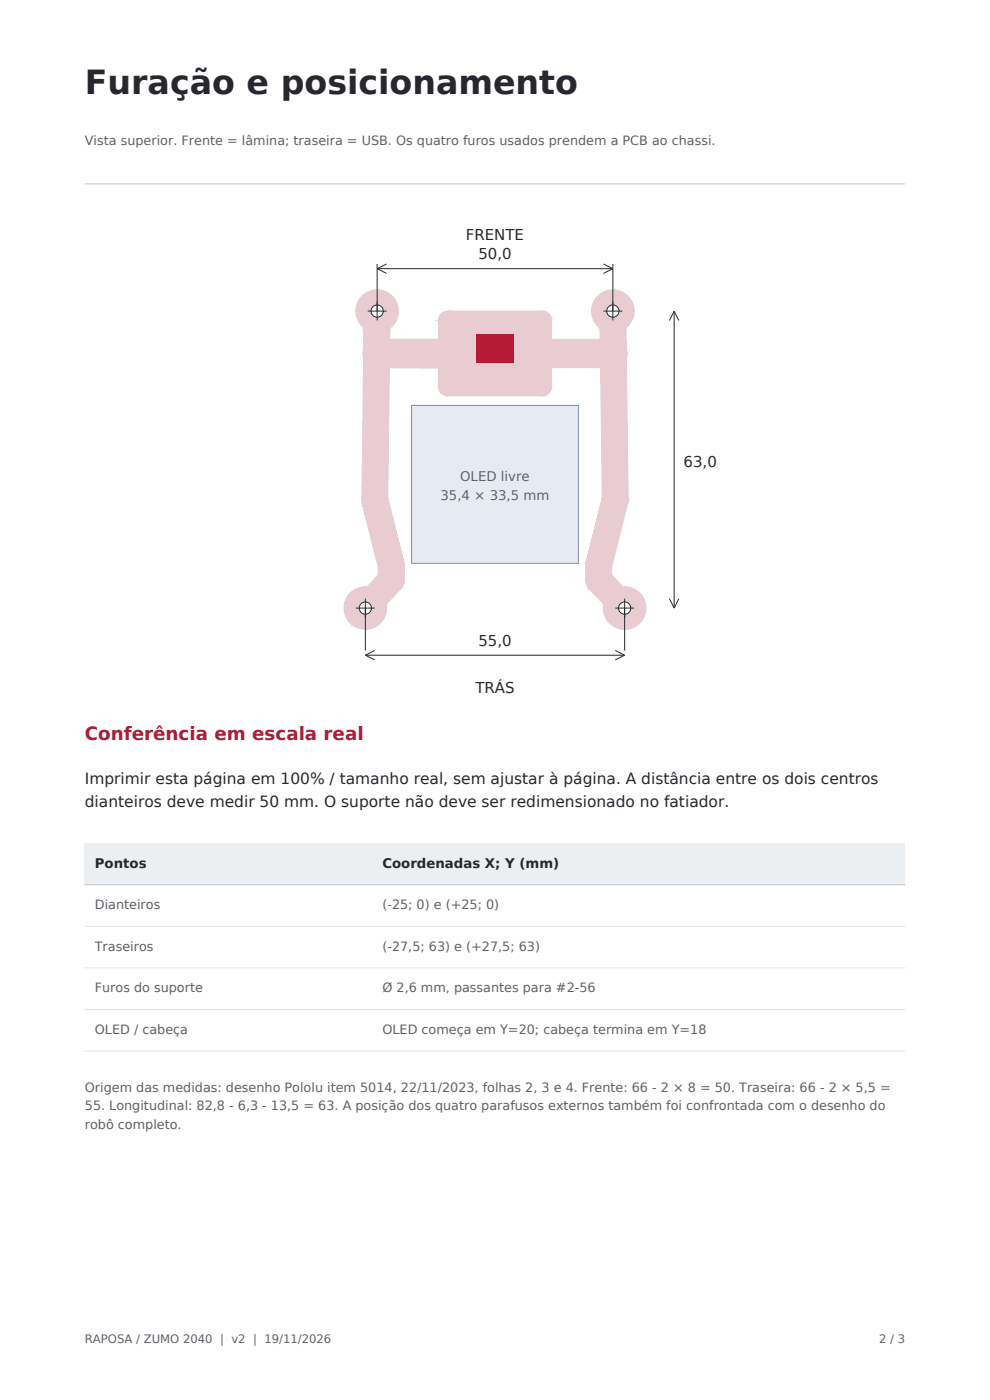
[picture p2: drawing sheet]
<svg xmlns="http://www.w3.org/2000/svg" width="210mm" height="297mm" viewBox="0 0 210 297" stroke-linecap="round" stroke-linejoin="round" font-family="sans-serif">
<path d="M18 39h174" fill="none" stroke="#dadde0" stroke-width=".35"/>
<g fill="#e8ccd2" stroke="#e8ccd2" stroke-width=".21">
<path d="M76.3 63.5l3.7-.2-4 .6z"/>
<path d="M76.8 62.8l.3-.3 2.9 .8z"/>
<path d="M76.8 62.8l3.2 .5-3.5-.2z"/>
<path d="M76.5 63.1l3.5 .2-3.7 .2z"/>
<path d="M77.5 62.3l.4-.3 2.1 1.3z"/>
<path d="M77.9 62l.4-.2 1.7 1.5z"/>
<path d="M78.3 61.8l.4-.1 1.3 1.6z"/>
<path d="M77.1 62.5l.4-.2 2.5 1z"/>
<path d="M75.8 64.3l4.2-1-4.3 1.4z"/>
<path d="M76 63.9l4-.6-4.2 1z"/>
<path d="M75.7 64.7l4.3-1.4-4.4 1.8z"/>
<path d="M75.6 65.1l4.4-1.8-4.5 2.3z"/>
<path d="M75.5 65.6l4.5-2.3-4.5 2.7z"/>
<path d="M75.5 66l4.5-2.7-4.5 3.1z"/>
<path d="M75.5 66.4l4.5-3.1-4.4 3.6z"/>
<path d="M75.6 66.9l4.4-3.6-4.3 4z"/>
<path d="M80 63.3l-1.1 2.1-2.4 3.5z"/>
<path d="M78.7 61.7l.4-.1 .9 1.7z"/>
<path d="M79.1 61.6l.5-.1 .4 1.8z"/>
<path d="M79.6 61.5h.4v1.8z"/>
<path d="M80 61.5h.4l-.4 1.8z"/>
<path d="M80.4 61.5l.5 .1-.4 1.7z"/>
<path d="M80.9 61.6l.4 .1-.8 1.6z"/>
<path d="M80.4 61.5l.1 1.8h-.5z"/>
<path d="M80 63.3h.5v1.1z"/>
<path d="M81.3 61.7l-.8 2.7v-1.1z"/>
<path d="M80 63.3l-1.1 2z"/>
<path d="M80 63.3l-1 1.9z"/>
<path d="M80 63.3l-.9 1.8z"/>
<path d="M80 63.3l-.8 1.7z"/>
<path d="M80 63.3l-1.1 2.1z"/>
<path d="M80 63.3l-.6 1.6z"/>
<path d="M80 63.3l-.5 1.5z"/>
<path d="M80 63.3l-.3 1.4-.1 .1z"/>
<path d="M80 63.3l-.1 1.4h-.2z"/>
<path d="M80 63.3v1.4h-.1z"/>
<path d="M80 63.3l-.7 1.6z"/>
<path d="M80 63.3l.1 1.4h-.1z"/>
<path d="M80 63.3l.5 1.1-.2 .3z"/>
<path d="M80 63.3l.3 1.4h-.2z"/>
<path d="M80.5 64.4l-.1 .4-.1-.1z"/>
<path d="M80.5 64.4v.4h-.1z"/>
<path d="M80.5 64.4l.1 .5z"/>
<path d="M80.5 64.4l.2 .5z"/>
<path d="M80.5 64.4l.3 .6z"/>
<path d="M80.5 64.4l.4 .7z"/>
<path d="M80.5 64.4l.5 .8z"/>
<path d="M80.5 64.4l.6 .9z"/>
<path d="M75.7 67.3l4.3-4-4.2 4.4z"/>
<path d="M80 63.3l-4 4.8-.2-.4z"/>
<path d="M80 63.3l-3.7 5.2-.3-.4z"/>
<path d="M80 63.3l-3.5 5.6-.2-.4z"/>
<path d="M78.8 65.5l-2 3.7-.3-.3z"/>
<path d="M78.9 65.4l-2.4 3.5z"/>
<path d="M78.8 65.5l-2 3.7z"/>
<path d="M78.8 65.6l-2 3.6z"/>
<path d="M78.7 65.7l-1.9 3.5z"/>
<path d="M78.7 65.9l-1.9 3.3z"/>
<path d="M78.7 66l-1.9 3.2z"/>
<path d="M78.7 66.1l-1.4 3.2z"/>
<path d="M78.7 66.3l-1.3 2.9z"/>
<path d="M78.8 66.4l-1.4 2.8z"/>
<path d="M78.8 66.5l-1.1 2.9z"/>
<path d="M78.9 66.6l-1.2 2.8z"/>
<path d="M78.9 66.7l.1 .1-1.3 2.6z"/>
<path d="M79 66.8l.1 .1-1.4 2.5z"/>
<path d="M79.1 66.9l.1 .1-1.5 2.4z"/>
<path d="M79.2 67l.1 .1-1.6 2.3z"/>
<path d="M79.3 67.1h.1l-1.7 2.3z"/>
<path d="M79.4 67.1l.1 .1-1.8 2.2z"/>
<path d="M78.7 66.1l-1.6 3.4-.3-.3z"/>
<path d="M78.7 66.1l-1.6 3.4z"/>
<path d="M78.7 66.3l-1.4 3z"/>
<path d="M78.8 66.5l-1.3 3.2-.1-.5z"/>
<path d="M77.3 69.3l-.1 .2z"/>
<path d="M77.3 69.3v.3z"/>
<path d="M78.8 66.5l-1.3 3.2z"/>
<path d="M77.7 69.4l2.1-1.1-1.8 1.4z"/>
<path d="M78 69.7l1.8-1.4-1.4 1.6z"/>
<path d="M79.8 68.3l-1 1.6h-.4z"/>
<path d="M79.5 67.2h.1l.2 1.1z"/>
<path d="M79.6 67.2l.1 .1 .1 1z"/>
<path d="M79.7 67.3h.2l-.1 1z"/>
<path d="M79.9 67.3h.1l-.2 1z"/>
<path d="M80 67.3h.1l-.3 1z"/>
<path d="M80.1 67.3h.2l-.1 1.2z"/>
<path d="M80.3 67.3l.1-.1-.2 1.3z"/>
<path d="M80.4 67.2h.1l-.3 1.3z"/>
<path d="M80.5 67.2l.1-.1-.4 1.4z"/>
<path d="M80.1 67.3l.1 1.2-.4-.2z"/>
<path d="M80.7 67.1l.1-.1-.1 2.3z"/>
<path d="M80.6 67.1h.1v2.2z"/>
<path d="M79.5 67.2l.3 1.1-2.1 1.1z"/>
<path d="M79.8 68.3l-.6 1.5-.4 .1z"/>
<path d="M79.8 68.3l-.2 3.7-.4-2.2z"/>
<path d="M80.6 67.1l.1 2.2-.5-.8z"/>
<path d="M80.8 67l.3 2.5-.4-.2z"/>
<path d="M79.8 68.3l.4 .2-.2 3.5z"/>
<path d="M80.2 68.5l.5 .8-.7 2.7z"/>
<path d="M77.4 69.2l.1 .5 .1 3.6z"/>
<path d="M77.4 69.2v4.7z"/>
<path d="M77.3 69.3l.1 4.6z"/>
<path d="M77.2 69.5l.2 4.4z"/>
<path d="M77.7 69.4l.1 3.6-.3-3.3z"/>
<path d="M77.7 69.4l.3 .3-.2 3.3z"/>
<path d="M77.4 69.2l.2 4.1z"/>
<path d="M77.4 69.2l.2 4.1-.2 .6z"/>
<path d="M77.2 69.5l.2 4.4-.3 .2z"/>
<path d="M77.3 69.6l.1 4.3z"/>
<path d="M77.5 69.7l.3 3.3-.2 .3z"/>
<path d="M78 69.7v3.2l-.2 .1z"/>
<path d="M78 69.7l.4 .2v2.6z"/>
<path d="M78 69.7l.4 2.8z"/>
<path d="M78.4 69.9h.4v2.4z"/>
<path d="M78.4 69.9l.4 2.4-.4 .2z"/>
<path d="M78.8 69.9l.4 2.4h-.4z"/>
<path d="M78 69.7l.4 2.8-.4 .4z"/>
<path d="M78.8 69.9l.4-.1v2.5z"/>
<path d="M79.2 69.8l.4 2.3z"/>
<path d="M79.2 69.8l.4 2.3-.4 .2z"/>
<path d="M79.8 68.3l.2 3.7z"/>
<path d="M79.8 68.3l.2 3.7h-.4z"/>
<path d="M79.6 72h.4z"/>
<path d="M80.7 69.3l1.4 2.7h-2.1z"/>
<path d="M80 72h2.1z"/>
<path d="M77.1 75.8l.4 .4z"/>
<path d="M80.1 78h1.3z"/>
<path d="M81.3 61.7l.4 .1-1.2 2.6z"/>
<path d="M81.7 61.8l.4 .2-1.6 2.4z"/>
<path d="M82.1 62l.4 .3-2 2.1z"/>
<path d="M82.5 62.3l.4 .2-2.4 1.9z"/>
<path d="M80.5 64.4l2.4-1.9 .3 .3z"/>
<path d="M80.5 64.4l2.7-1.6 .3 .3z"/>
<path d="M80.5 64.4l3-1.3 .2 .4z"/>
<path d="M80.5 64.4l3.2-.9 .3 .4z"/>
<path d="M80.5 64.4l3.5-.5 .2 .4z"/>
<path d="M80.5 64.4l3.7-.1 .1 .4z"/>
<path d="M80.5 64.4l3.8 .3 .1 .4z"/>
<path d="M80.5 64.4l3.9 .7 .1 .5z"/>
<path d="M80.5 64.4l4 1.2v.4z"/>
<path d="M80.5 64.4l4 1.6v.4z"/>
<path d="M80.5 64.4l4 2-.1 .5z"/>
<path d="M80.5 64.4l3.2 4.1z"/>
<path d="M81.1 65.3l2.6 3.2z"/>
<path d="M81.2 65.5l2.3 3.4z"/>
<path d="M81.2 65.6l2.3 3.3z"/>
<path d="M81.3 65.9l1.9 3.3z"/>
<path d="M81.3 66l1.9 3.2z"/>
<path d="M81.1 66.7l.7 2.7z"/>
<path d="M81.1 66.6l.7 2.8z"/>
<path d="M80.8 67l.1-.1 .6 2.6z"/>
<path d="M81 66.8l.5 2.7z"/>
<path d="M81.3 66.3l1.1 3.2z"/>
<path d="M81.2 66.5l1.1 2.9z"/>
<path d="M81.2 66.4l1.1 3z"/>
<path d="M81.3 66.1l1.6 3.4z"/>
<path d="M81.1 65.4l2.6 3.1z"/>
<path d="M81.3 65.7l2.2 3.2z"/>
<path d="M80.5 64.4l3.8 2.9-.1 .4z"/>
<path d="M80.5 64.4l3.5 3.7-.3 .4z"/>
<path d="M80.5 64.4l3.7 3.3-.2 .4z"/>
<path d="M81.2 65.5l2.5 3-.2 .4z"/>
<path d="M81.3 65.9l2.2 3-.3 .3z"/>
<path d="M80.8 67l.7 2.5h-.4z"/>
<path d="M81 66.8l.8 2.6-.3 .1z"/>
<path d="M81.1 66.6l.9 3.2z"/>
<path d="M81.2 66.4l1.2 3.1z"/>
<path d="M81.1 66.6l1.2 2.8-.3 .4z"/>
<path d="M80.7 69.3l.4 .2 1 2.5z"/>
<path d="M81.1 69.5h.4l.6 2.5z"/>
<path d="M81.5 69.5l.3-.1 .3 2.6z"/>
<path d="M81.8 69.4l.2 .4 .1 2.2z"/>
<path d="M81.3 66.3l1.4 3.3-.3-.1z"/>
<path d="M81.3 66.3l1.6 3.2-.2 .1z"/>
<path d="M81.3 66.1l1.9 3.1-.3 .3z"/>
<path d="M82.3 69.4l-.2 2.6-.1-2.2z"/>
<path d="M82.3 69.4l-.2 2.6z"/>
<path d="M82.4 69.5l.3 .1-.6 2.4z"/>
<path d="M80.5 64.4l3.9 2.5-.1 .4z"/>
<path d="M80 72h2.7z"/>
<path d="M82.7 69.6v2.4h-.6z"/>
<path d="M81.4 78h1.2z"/>
<path d="M80 72h13z"/>
<path d="M77.6 73.3l23.4 3.4z"/>
<path d="M77.8 73l23.2 3.7-23.4-3.4z"/>
<path d="M77.4 73.9l23.6 2.8-23.9-2.6z"/>
<path d="M77.6 73.3l23.4 3.4-23.6-2.8z"/>
<path d="M77.4 73.9l23.6 2.8z"/>
<path d="M77.8 73l.2-.1 23 3.8z"/>
<path d="M78.4 72.5l22.6 4.2-23-3.8z"/>
<path d="M78.4 72.5l22.6 4.2z"/>
<path d="M78.4 72.5l.4-.2 22.2 4.4z"/>
<path d="M78.8 72.3l22.2 4.4z"/>
<path d="M79.2 72.3l.4-.2 21.4 4.6z"/>
<path d="M79.6 72.1l.4-.1 21 4.7z"/>
<path d="M77.1 74.1l23.9 2.6-23.9-2.3z"/>
<path d="M77.1 74.4l23.9 2.3-24-1.7z"/>
<path d="M77 75l24 1.7-23.9-1.1z"/>
<path d="M77.1 75.6l23.9 1.1-23.9-.9z"/>
<path d="M77.1 75.8l23.9 .9-23.5-.5z"/>
<path d="M77.5 76.2l23.5 .5h-23.4z"/>
<path d="M77.6 76.7h23.4z"/>
<path d="M77.8 76.7h23.2l-23 .4z"/>
<path d="M78 77.1l23-.4z"/>
<path d="M78.3 77.1l22.7-.4-22.4 .8z"/>
<path d="M81.4 78h11.6z"/>
<path d="M77.1 75.8l.3 .3 .5 27.7z"/>
<path d="M77.4 76.1l.5 27.6z"/>
<path d="M77.5 76.2l.1 .5 .3 27z"/>
<path d="M77.6 76.7h.2l.1 27z"/>
<path d="M77.8 76.7l.2 .4-.1 26.6z"/>
<path d="M78 77.1h.3l-.3 26.6z"/>
<path d="M78.3 77.1l.3 .4-.3 27.5z"/>
<path d="M78.6 77.5l.4 .3-.7 27.2z"/>
<path d="M79 77.8h.3l-1 27.2z"/>
<path d="M79.3 77.8l.4 .1-1.4 27.1z"/>
<path d="M79.7 77.9l.4 .1-1.8 27z"/>
<path d="M80.1 78h1.3l-2.9 25.7z"/>
<path d="M81.4 78h1.2l-4.1 25.7z"/>
<path d="M77.1 75.8l.8 28-1.1 2.2z"/>
<path d="M77.4 76.1l.5 27.7z"/>
<path d="M78 77.1v26.6z"/>
<path d="M78.3 77.1v27.9l-.3-1.3z"/>
<path d="M80.1 78l-1.8 27z"/>
<path d="M80.1 78l-1.6 25.7z"/>
<path d="M82.6 78l-.3 27.7-3.8-2z"/>
<path d="M93 68l8 3-8 1z"/>
<path d="M80 72h13l8 4.7z"/>
<path d="M81.4 78h18.2z"/>
<path d="M78.6 77.5l22.4-.8v.3z"/>
<path d="M81.4 78l19.1-.5-.9 .5z"/>
<path d="M78.6 77.5l22.4-.5h8z"/>
<path d="M93 78h6.6l-6.6 4z"/>
<path d="M78.6 77.5l53.3-.8-52.9 1.1z"/>
<path d="M79 77.8l52.9-1.1z"/>
<path d="M79.3 77.8l52.6-1.1-52.2 1.2z"/>
<path d="M93.6 66.6l23.3 .9-23.6-.5z"/>
<path d="M93.6 66.6l.4-.3 22.9 1.2z"/>
<path d="M94 66.3l.5-.2 22.4 1.4z"/>
<path d="M93.3 67l23.6 .5h-23.8z"/>
<path d="M93.1 67.5h23.8l-23.9 .5z"/>
<path d="M94.5 66.1l22.4 1.4z"/>
<path d="M93 68l16 3h-8z"/>
<path d="M93 72l8-1v5.7z"/>
<path d="M79.7 77.9l52.2-1.2z"/>
<path d="M80.1 78l51.8-1.3z"/>
<path d="M93.1 82.5l7.4-5z"/>
<path d="M81.4 78l50.5-1.3z"/>
<path d="M93 82l6.6-4-6.5 4.5z"/>
<path d="M93.1 82.5l7.4-5-7.2 5.5z"/>
<path d="M93.3 83l7.2-5.5-6.9 5.9z"/>
<path d="M93.6 83.4l6.9-5.9-6.5 6.2z"/>
<path d="M94 83.7l6.5-6.2-6 6.4z"/>
<path d="M100.5 77.5l-5.5 6.5-.5-.1z"/>
<path d="M100.5 77.5l14.5 6.5h-20z"/>
<path d="M77.9 103.8l-.4 3.6-.7-1.4z"/>
<path d="M77.9 103.8l.1 4.1-.5-.5z"/>
<path d="M78.5 103.7l3.8 2-.1 .3z"/>
<path d="M78.5 103.7l3.7 2.3-2.4 1.3z"/>
<path d="M77.9 103.8l5 18.9z"/>
<path d="M78.5 103.6l4.4 19.1z"/>
<path d="M78.5 103.6l4.4 19.1-4.6-17.7z"/>
<path d="M78 103.7l4.9 19z"/>
<path d="M76.8 106l6.1 16.7-6.1-16.2z"/>
<path d="M76.8 106l.7 1.4 5.4 15.3z"/>
<path d="M77.9 103.8l5 18.9-4.9-14.8z"/>
<path d="M77.5 107.4l.5 .5 4.9 14.8z"/>
<path d="M78.5 103.7l1.3 3.6 3.1 15.4z"/>
<path d="M82.3 105.7l3.4 13.8-3.5-13.5z"/>
<path d="M79.8 107.3l2.4-1.3 .7 16.7z"/>
<path d="M76.8 106.5l3.6 14.1z"/>
<path d="M76.8 106.5l6.1 16.2-2.5-2.1z"/>
<path d="M80.2 121.9l-1.4 2.9-.9-.3z"/>
<path d="M80.2 120.3l.2 .3-.2 1.3z"/>
<path d="M80.4 120.6l.1 .5-.3 .8z"/>
<path d="M80.5 121.1l-.3 .8z"/>
<path d="M80.5 121.1v2.4z"/>
<path d="M80.5 121.1l.2 .4z"/>
<path d="M80.5 121.1l.5 2.1z"/>
<path d="M80.2 121.9l.1 1.8-1.5 1.1z"/>
<path d="M80.3 123.7l.1 .3-1.2 1z"/>
<path d="M80.4 121.8l.1 1.7-.3-1.6z"/>
<path d="M80.2 121.9l.3 1.6-.2 .2z"/>
<path d="M80.5 121.1l.9 4.1-.9-1.7z"/>
<path d="M80.5 121.1l.9 4.1z"/>
<path d="M79.2 125l1.2-1 .1 .1z"/>
<path d="M79.2 125l1.3-.9z"/>
<path d="M80.3 123.7l1.1 1.5z"/>
<path d="M80.3 123.7l.2-.2 .9 1.7z"/>
<path d="M80.4 124l1 1.2z"/>
<path d="M80.5 124.1l.9 1.1z"/>
<path d="M73.5 126.9l2.8 2.5-3-2.1z"/>
<path d="M74 126.1l2.2 3-2.4-2.6z"/>
<path d="M74.3 125.8l1.9 3.2-2.2-2.9z"/>
<path d="M73.8 126.5l2.4 2.8-2.7-2.4z"/>
<path d="M73.3 127.3l3 2.2-3.1-1.8z"/>
<path d="M73.2 127.7l3.2 1.9-3.3-1.5z"/>
<path d="M73.1 128.1l3.3 1.5-3.4-1z"/>
<path d="M74.3 125.8l.3-.3 1.6 3.4z"/>
<path d="M74.6 125.5l.4-.2 1.2 3.4z"/>
<path d="M75.4 125l.4-.2 .6 3.6z"/>
<path d="M75 125.3l.4-.3 .9 3.5z"/>
<path d="M75.8 124.8l.4-.1 .3 3.5z"/>
<path d="M76.2 124.7l.4-.1v3.5z"/>
<path d="M76.6 124.6l.5-.1-.3 3.4z"/>
<path d="M74.6 125.5l1.6 3.4z"/>
<path d="M75 125.3l1.3 3.3z"/>
<path d="M75 125.3l1.2 3.4z"/>
<path d="M74 126.1l2.2 3z"/>
<path d="M73.8 126.5l2.4 2.8z"/>
<path d="M73.5 126.9l2.8 2.5z"/>
<path d="M73.3 127.3l3 2.2z"/>
<path d="M73.2 127.7l3.2 1.9z"/>
<path d="M74.3 125.8l1.9 3.2z"/>
<path d="M75.4 125l.9 3.5z"/>
<path d="M75.8 124.8l.6 3.6z"/>
<path d="M75.8 124.8l.6 3.5z"/>
<path d="M76.2 124.7l.3 3.5z"/>
<path d="M76.6 124.6v3.5z"/>
<path d="M76.6 124.6l.1 3.4z"/>
<path d="M77.1 124.5l-.3 3.4z"/>
<path d="M73 128.6l3.4 1-3.4-.6z"/>
<path d="M73 129l3.4 .7-3.4-.3z"/>
<path d="M73 129.4l3.4 .3-3.3 .2z"/>
<path d="M73.1 129.9l3.3-.2-3.2 .6z"/>
<path d="M73.2 130.3l3.3-.5-3.2 .9z"/>
<path d="M73.3 130.7l3.2-.9-3 1.3z"/>
<path d="M73.5 131.1l3-1.3-2.7 1.7z"/>
<path d="M73.8 131.5l2.7-1.7-2.5 2.1z"/>
<path d="M74 131.9l1.6-1-1.3 1.3z"/>
<path d="M74.3 132.2l1.3-1.3-1 1.6z"/>
<path d="M73 129l3.4 .7z"/>
<path d="M73.2 130.3l3.2-.6 .1 .1z"/>
<path d="M74 131.9l2.5-2.1-.9 1.1z"/>
<path d="M76.5 129.8l.1 .1-1 1z"/>
<path d="M76.6 129.9l.1 .1-1.1 .9z"/>
<path d="M75.6 130.9l1.1-.9 .1 .1z"/>
<path d="M75.6 130.9l1.2-.8h.1z"/>
<path d="M75.6 130.9l1.3-.8z"/>
<path d="M75.6 130.9l1.3-.7-.9 1.1z"/>
<path d="M76.9 130.1l.1 .1z"/>
<path d="M76.9 130.2h.2z"/>
<path d="M75.6 130.9l.4 .4-1.4 1.2z"/>
<path d="M74.6 132.5l1.4-1.2-1 1.4z"/>
<path d="M76 131.3l-.6 1.7-.4-.3z"/>
<path d="M76.9 130.2l-1.5 2.8 .6-1.7z"/>
<path d="M76.9 130.2l-1.1 3-.4-.2z"/>
<path d="M76.9 130.2l-.7 3.1-.4-.1z"/>
<path d="M76.9 130.2l-.3 3.2-.4-.1z"/>
<path d="M76.9 130.2l.2 3.3-.5-.1z"/>
<path d="M77.5 124.5h.4v.9z"/>
<path d="M77.1 124.5h.4l-.6 3.4z"/>
<path d="M77.5 124.5l.4 .9-1 2.5z"/>
<path d="M77.9 124.5l.9 .3-.9 .6z"/>
<path d="M77.9 125.4l.9-.6-1.3 2.9z"/>
<path d="M78.8 124.8l-1.3 2.9z"/>
<path d="M78.7 125.1l.5-.1-1.6 2.7z"/>
<path d="M79.2 125l-1.6 2.7z"/>
<path d="M79 125.4l.5-.1-1.6 2.5z"/>
<path d="M79.5 125.3l-1.6 2.5z"/>
<path d="M79.1 126h.4l-1.2 1.9z"/>
<path d="M77.9 125.4l-1 2.5z"/>
<path d="M77.9 125.4l-.9 2.4z"/>
<path d="M77.9 125.4l-.7 2.3-.1 .1z"/>
<path d="M77.9 125.4l-.5 2.3h-.2z"/>
<path d="M77.9 125.4l-.4 2.3h-.1z"/>
<path d="M78.7 125.1l-1.1 2.6h-.1z"/>
<path d="M79 125.4l-1.2 2.3h-.2z"/>
<path d="M79 125.4l-1.1 2.4-.1-.1z"/>
<path d="M79.1 126l-1.1 1.8h-.1z"/>
<path d="M79.1 126l-1 1.9-.1-.1z"/>
<path d="M79.1 126l-.8 1.9h-.2z"/>
<path d="M78.3 127.9l.9-.6z"/>
<path d="M78.2 127.9l1-.6-.9 .7z"/>
<path d="M78.3 128l.9-.7-.8 .8z"/>
<path d="M79.2 127.3l-.7 .9-.1-.1z"/>
<path d="M78.1 127.9h.2z"/>
<path d="M79.2 127.3l-.6 1-.1-.1z"/>
<path d="M78.6 128.3l1.1-1.1-1.1 1.2z"/>
<path d="M78.8 124.8l1.5-1.1-1.6 1.4z"/>
<path d="M78.7 125.1l1.6-1.4-1.1 1.3z"/>
<path d="M79.2 125l1.3-.9-1.5 1.3z"/>
<path d="M79 125.4l1.5-1.3-1 1.2z"/>
<path d="M79.5 125.3l1.2-.8-1.6 1.5z"/>
<path d="M79.1 126l1.6-1.5-1.2 1.5z"/>
<path d="M80.9 124.8l-1.7 2.5-.9 .6z"/>
<path d="M79.5 126l1.4-1.2-2.6 3.1z"/>
<path d="M81.1 125l-1.4 2.2-.5 .1z"/>
<path d="M80.5 124.1l.2 .4-1.2 .8z"/>
<path d="M80.7 124.5l.1 .1-1.3 1.4z"/>
<path d="M80.8 124.6l.1 .2-1.4 1.2z"/>
<path d="M80.7 124.5l.1 .1z"/>
<path d="M80.8 124.6l.1 .2z"/>
<path d="M80.7 124.5l.7 .7z"/>
<path d="M80.8 124.6l.3 .4z"/>
<path d="M80.9 124.8l.2 .2-1.9 2.3z"/>
<path d="M81.1 125l-.6 1.5-.8 .7z"/>
<path d="M81.6 125.3l-1.1 1.7v-.5z"/>
<path d="M79.2 127.3l.5-.1-1.1 1.1z"/>
<path d="M78.6 128.4l1.9-1.9v.5z"/>
<path d="M79.7 127.2l.8-.7-1.9 1.9z"/>
<path d="M78.6 128.4l1.9-1.4-1.8 1.5z"/>
<path d="M78.7 128.5l2.3-1.4-2.3 1.5z"/>
<path d="M78.8 128.7l1.9-.3-1.9 .5z"/>
<path d="M78.8 128.9l1.9-.5-1.9 .6z"/>
<path d="M78.8 129l1.9-.6-1.9 .7z"/>
<path d="M78.8 129.1l1.9-.7-1.9 .9z"/>
<path d="M78.8 129.3l1.9-.9-2 1z"/>
<path d="M78.7 128.6l2.3-1.5-2.2 1.6z"/>
<path d="M78.7 128.5l2.3-1.9z"/>
<path d="M78.7 128.5l2.3-1.9v.5z"/>
<path d="M78.8 128.7l2.7-1.8z"/>
<path d="M78.8 128.7l2.7-1.8-.8 1.5z"/>
<path d="M78.7 129.5l2-1.1 1.3 .2z"/>
<path d="M76.9 130.2l4.3 1.3z"/>
<path d="M77.1 130.2l4.1 1.3z"/>
<path d="M77.5 130.3l4 .8z"/>
<path d="M77.6 130.3l3.9 .8z"/>
<path d="M77.2 130.3l4 1.2z"/>
<path d="M77.4 130.3l3.8 1.2z"/>
<path d="M76.9 130.2l1.5 3.2-.5 .1z"/>
<path d="M76.9 130.2l.6 3.3h-.4z"/>
<path d="M76.9 130.2l1 3.3h-.4z"/>
<path d="M76.9 130.2l1.9 3.1-.4 .1z"/>
<path d="M76.9 130.2l2.3 3-.4 .1z"/>
<path d="M76.9 130.2l2.7 2.8-.4 .2z"/>
<path d="M76.9 130.2l3.1 2.5-.4 .3z"/>
<path d="M78.7 129.4l2-1-2 1.1z"/>
<path d="M78.2 130.1l3.7-.2z"/>
<path d="M78.6 129.6l3.4-.6-3.4 .7z"/>
<path d="M78.7 129.5l3.3-.5-3.4 .6z"/>
<path d="M78.6 129.7l3.4-.3-3.5 .4z"/>
<path d="M78.5 129.8l3.5-.4-3.6 .5z"/>
<path d="M78.3 130l3.6-.1z"/>
<path d="M77.9 130.2l3.8 .5z"/>
<path d="M77.8 130.3l3.7 .8z"/>
<path d="M78 130.2l3.8 .1z"/>
<path d="M78.1 130.1l3.7 .2z"/>
<path d="M76.9 130.2l4.3 1.3-.2 .4z"/>
<path d="M78.7 129.5l3.3-.9v.4z"/>
<path d="M78.6 129.7l3.4-.7v.4z"/>
<path d="M78.2 130.1l3.7-.2-.1 .4z"/>
<path d="M78.4 129.9l3.6-.5-.1 .5z"/>
<path d="M78 130.2l3.8 .1-.1 .4z"/>
<path d="M77.5 130.3l4 .8-.3 .4z"/>
<path d="M77.9 130.2l3.8 .5-.2 .4z"/>
<path d="M76.9 130.2l3.5 2.3-.4 .2z"/>
<path d="M76.9 130.2l3.8 2-.3 .3z"/>
<path d="M76.9 130.2l4.1 1.7-.3 .3z"/>
<path d="M82.2 106l.7 16.7z"/>
<path d="M82.2 106l.9 16.5z"/>
<path d="M82.2 106l1.2 16.3-.3 .2z"/>
<path d="M82.2 106l3.5 13.5-2.2 2.6z"/>
<path d="M82.2 106l1.2 16.3z"/>
<path d="M80.5 121.1l1.7 1.2-1.5-.9z"/>
<path d="M80.4 120.6l2.5 2.1-2.4-1.6z"/>
<path d="M80.7 121.4l1.3 1.1z"/>
<path d="M80.7 121.4l1.5 .9-.2 .2z"/>
<path d="M80.5 121.1l2.4 1.6z"/>
<path d="M80.7 121.5l1.3 1-1 .7z"/>
<path d="M81 123.2l1-.7-.6 2.7z"/>
<path d="M82 122.5l-.6 2.7z"/>
<path d="M82 122.6l.5 .8-1.1 1.8z"/>
<path d="M82 122.5l.2-.2z"/>
<path d="M82 122.6l.9 .1z"/>
<path d="M82 122.6l.2-.3 .7 .4z"/>
<path d="M82 122.6l.5 .8z"/>
<path d="M82 122.6l.9 .1-.4 .7z"/>
<path d="M83 122.5l-.1 .2z"/>
<path d="M82.9 122.7l-.4 .7z"/>
<path d="M83 122.7h.1l-.3 .6z"/>
<path d="M83 122.7l-.2 .6-.3 .1z"/>
<path d="M83.2 122.7l-.6 1 .2-.4z"/>
<path d="M82.5 123.4l.3-.1-1.4 1.9z"/>
<path d="M82.8 123.3l-.2 .4-1.2 1.5z"/>
<path d="M83.8 121.8l-.5 .5z"/>
<path d="M83.8 121.8l-.4 .5z"/>
<path d="M83.8 121.8l.8-.4-1 1.2z"/>
<path d="M83.8 121.8l2-1.8-1.2 1.4z"/>
<path d="M85.7 119.5l-2.2 2.6z"/>
<path d="M83.1 122.5l.2-.2-.4 .4z"/>
<path d="M82.9 122.7l.4-.4z"/>
<path d="M83.3 122.3l-.3 .4z"/>
<path d="M83.1 122.5l.3-.2z"/>
<path d="M83.8 121.8l-.7 .9z"/>
<path d="M83.1 122.7l.3-.2z"/>
<path d="M83.4 122.5l-.2 .2z"/>
<path d="M83.4 122.5l.1 .2h-.2z"/>
<path d="M83.3 122.7h.2z"/>
<path d="M83.1 122.7h.1l-.4 .6z"/>
<path d="M83.2 122.7l-.6 1z"/>
<path d="M83.3 122.7l.2 .1-.9 .9z"/>
<path d="M83.8 121.8l-.2 .8-.2-.1z"/>
<path d="M83.4 122.5l.1 .2z"/>
<path d="M83.5 122.7l1.2 .2z"/>
<path d="M83.6 122.6l1.1 .3z"/>
<path d="M83.5 122.8l1.2 .1-2.1 .8z"/>
<path d="M82.6 123.7l2.7 .8-3 .7z"/>
<path d="M84.6 121.4l.1 1.5-1.1-.3z"/>
<path d="M82.6 123.7l2.1-.8 1 .6z"/>
<path d="M84.6 121.4l.9 1.6-.8-.1z"/>
<path d="M82.6 123.7l2.9 .4-.2 .4z"/>
<path d="M82.6 123.7l3.1-.2-.2 .6z"/>
<path d="M85.7 119.5l.1 .5-2 1.8z"/>
<path d="M85.8 120v3l-1.2-1.6z"/>
<path d="M84.6 121.4l1.2 1.6h-.3z"/>
<path d="M84.7 122.9l.8 .1 .2 .5z"/>
<path d="M85.5 123h.3l-.1 .5z"/>
<path d="M80.8 124.6l.6 .6z"/>
<path d="M81.1 125l.3 .2-.9 1.3z"/>
<path d="M82.6 123.7l-1 1.6-.2-.1z"/>
<path d="M81.6 125.3l.5 .3z"/>
<path d="M81.9 125.5l.2 .1z"/>
<path d="M81.4 125.2l.2 .1-1.1 1.2z"/>
<path d="M81.6 125.3l.3 .2-.9 1.1z"/>
<path d="M81.6 125.3l-.6 1.3-.5 .4z"/>
<path d="M81.9 125.5l-.9 1.6v-.5z"/>
<path d="M81.9 125.5l-.4 1.4-.5 .2z"/>
<path d="M81.9 125.5l.1 .1-.5 1.3z"/>
<path d="M82 125.6l-.5 1.3z"/>
<path d="M82.6 123.7l-.5 1.9-.5-.3z"/>
<path d="M82.6 123.7l-.5 1.9z"/>
<path d="M82.1 125.6l2.8-.7-3.4 2z"/>
<path d="M81.5 126.9l3.4-2-3 3.3z"/>
<path d="M81.5 126.9l.4 1.3-1.2 .2z"/>
<path d="M80.7 128.4l1.2-.2 .1 .4z"/>
<path d="M82.3 125.2l2.6-.3-2.8 .7z"/>
<path d="M82.3 125.2l3-.7-.4 .4z"/>
<path d="M93 68l23.9-.5-7.9 3.5z"/>
<path d="M95 66h20l1.9 1.5z"/>
<path d="M109 71l7.9-3.5-7.4 4.5z"/>
<path d="M78.6 77.5l53.3-.8z"/>
<path d="M109 71l.5 1-.5 5z"/>
<path d="M109.5 72h7.5l-8 5z"/>
<path d="M100.5 77.5l16.5-.4v.9z"/>
<path d="M100.5 77.5l16.5 .5v4z"/>
<path d="M109.5 72l7.4-4.5 .1 4.5z"/>
<path d="M115 66l.5 .1 1.4 1.4z"/>
<path d="M115.5 66.1l.5 .2 .9 1.2z"/>
<path d="M116 66.3l.4 .3 .5 .9z"/>
<path d="M116.4 66.6l.5 .9z"/>
<path d="M116.9 67.5l.1 4.5z"/>
<path d="M117 68v4z"/>
<path d="M100.5 77.5l31.4-.8z"/>
<path d="M117 78v4z"/>
<path d="M109 77l8-5 14.9 4.7z"/>
<path d="M117 77.1l10.8-.3-10.8 1.2z"/>
<path d="M117 78l10.8-1.2z"/>
<path d="M100.5 77.5l15.5 6.2-.5 .2z"/>
<path d="M100.5 77.5l15.9 5.9-.4 .3z"/>
<path d="M100.5 77.5l15 6.4-.5 .1z"/>
<path d="M100.5 77.5l16.5 4.5-.1 .5z"/>
<path d="M100.5 77.5l16.4 5-.2 .5z"/>
<path d="M100.5 77.5l16.2 5.5-.3 .4z"/>
<path d="M126.3 63.5l3.7-.2-4 .6z"/>
<path d="M126.8 62.8l.3-.3 2.9 .8z"/>
<path d="M126.8 62.8l3.2 .5-3.5-.2z"/>
<path d="M126.5 63.1l3.5 .2-3.7 .2z"/>
<path d="M127.5 62.3l.4-.3 2.1 1.3z"/>
<path d="M127.9 62l.4-.2 1.7 1.5z"/>
<path d="M128.3 61.8l.4-.1 1.3 1.6z"/>
<path d="M127.1 62.5l.4-.2 2.5 1z"/>
<path d="M125.8 64.3l4.2-1-4.3 1.4z"/>
<path d="M126 63.9l4-.6-4.2 1z"/>
<path d="M125.7 64.7l4.3-1.4-4.4 1.8z"/>
<path d="M125.6 65.1l4.4-1.8-4.5 2.3z"/>
<path d="M125.5 65.6l4.5-2.3-4.5 2.7z"/>
<path d="M125.5 66l4.5-2.7-4.5 3.1z"/>
<path d="M125.5 66.4l4.5-3.1-4.4 3.6z"/>
<path d="M125.6 66.9l4.4-3.6-4.3 4z"/>
<path d="M130 63.3l-1.1 2.1-2.4 3.5z"/>
<path d="M125.7 67.3l4.3-4-4.2 4.4z"/>
<path d="M130 63.3l-4 4.8-.2-.4z"/>
<path d="M130 63.3l-3.7 5.2-.3-.4z"/>
<path d="M130 63.3l-3.5 5.6-.2-.4z"/>
<path d="M128.8 65.5l-2 3.7-.3-.3z"/>
<path d="M128.9 65.4l-2.4 3.5z"/>
<path d="M128.8 65.5l-2 3.7z"/>
<path d="M128.8 65.6l-2 3.6z"/>
<path d="M128.7 65.7l-1.9 3.5z"/>
<path d="M128.7 65.9l-1.9 3.3z"/>
<path d="M128.7 66l-1.9 3.2z"/>
<path d="M128.7 66.1l-1.3 3.1z"/>
<path d="M128.7 66.3l-1.3 2.9z"/>
<path d="M128.8 66.4l-1.4 2.8z"/>
<path d="M128.8 66.5l-1.1 3z"/>
<path d="M128.9 66.6l-1.2 2.9z"/>
<path d="M128.9 66.7l-.7 2.6z"/>
<path d="M129 66.8l.1 .1-.9 2.4z"/>
<path d="M129.1 66.9l.1 .1-1 2.3z"/>
<path d="M128.7 66.1l-1.6 3.4-.3-.3z"/>
<path d="M128.7 66.1l-1.6 3.4z"/>
<path d="M128.8 66.5l-1.3 3.2-.1-.5z"/>
<path d="M128.8 66.5l-1.3 3.2z"/>
<path d="M127.4 69.2l-.1 .4-.2-.1z"/>
<path d="M127.4 69.2v.5l-.1-.1z"/>
<path d="M127.4 69.2l.1 .5z"/>
<path d="M127.3 69.6l.1 .1-.1 2.3z"/>
<path d="M127.4 69.7l.2 2.3z"/>
<path d="M127.7 69.5l-.1 2.5-.1-2.3z"/>
<path d="M127.7 69.5l.2 .4-.3 2.1z"/>
<path d="M128.9 66.7l-1 3.2-.2-.4z"/>
<path d="M128.9 66.7l-.7 2.6-.3 .6z"/>
<path d="M129.2 67l-.6 2.4-.4-.1z"/>
<path d="M128.2 69.3l1.7 2.7-2-2.1z"/>
<path d="M128.2 69.3l.4 .1 1.3 2.6z"/>
<path d="M117 72l14.9 4.7z"/>
<path d="M117 78l10.8-1.2-.4 1.2z"/>
<path d="M117 72h10.3l4.6 4.7z"/>
<path d="M127.4 69.7l.2 2.3h-.3z"/>
<path d="M127.9 69.9l2 2.1h-2.3z"/>
<path d="M127.3 72h.3l4.3 4.7z"/>
<path d="M117 77.1l14.9-.4z"/>
<path d="M127.8 76.8l.1 1.2h-.5z"/>
<path d="M128.7 61.7l.4-.1 .9 1.7z"/>
<path d="M129.1 61.6l.5-.1 .4 1.8z"/>
<path d="M129.6 61.5h.4v1.8z"/>
<path d="M130 61.5h.4l-.4 1.8z"/>
<path d="M130.4 61.5l.5 .1-.4 1.7z"/>
<path d="M130.9 61.6l.4 .1-.8 1.6z"/>
<path d="M130.4 61.5l.1 1.8h-.5z"/>
<path d="M130 63.3h.5v1z"/>
<path d="M131.3 61.7l-.8 2.6v-1z"/>
<path d="M130 63.3l-1.1 2z"/>
<path d="M130 63.3l-1 1.9z"/>
<path d="M130 63.3l-.9 1.8z"/>
<path d="M130 63.3l-.8 1.7z"/>
<path d="M130 63.3l-1.1 2.1z"/>
<path d="M130 63.3l-.6 1.6z"/>
<path d="M130 63.3l-.5 1.5z"/>
<path d="M130 63.3l-.3 1.4-.1 .1z"/>
<path d="M130 63.3l-.1 1.4h-.2z"/>
<path d="M130 63.3v1.4h-.1z"/>
<path d="M130 63.3l-.7 1.6z"/>
<path d="M130 63.3l.1 1.4h-.1z"/>
<path d="M130 63.3l.5 1-.4 .4z"/>
<path d="M130.5 64.3l-.4 .4z"/>
<path d="M130.5 64.3l-.1 .5-.1-.1z"/>
<path d="M130.5 64.3v.5h-.1z"/>
<path d="M130.5 64.3l.1 .6z"/>
<path d="M130.5 64.3l.2 .6z"/>
<path d="M130.5 64.3l.3 .7z"/>
<path d="M130.5 64.3l.4 .8z"/>
<path d="M130.5 64.3l.5 .9z"/>
<path d="M130.5 64.3l.6 1z"/>
<path d="M130.5 64.3l.6 1.1z"/>
<path d="M131.3 61.7l.4 .1-1.2 2.5z"/>
<path d="M131.7 61.8l.4 .2-1.6 2.3z"/>
<path d="M132.1 62l.4 .3-2 2z"/>
<path d="M132.5 62.3l.4 .2-2.4 1.8z"/>
<path d="M130.5 64.3l2.4-1.8 .3 .3z"/>
<path d="M130.5 64.3l2.7-1.5 .3 .3z"/>
<path d="M130.5 64.3l3-1.2 .2 .4z"/>
<path d="M130.5 64.3l3.2-.8 .3 .4z"/>
<path d="M130.5 64.3l3.5-.4 .2 .4z"/>
<path d="M130.5 64.3h3.7l.1 .4z"/>
<path d="M129.2 67l.1 .1-.7 2.3z"/>
<path d="M129.3 67.1h.1l-.8 2.3z"/>
<path d="M129.4 67.1l.1 .1-.9 2.2z"/>
<path d="M129.5 67.2h.1l-1 2.2z"/>
<path d="M129.6 67.2l.1 .1-.7 2z"/>
<path d="M129.7 67.3h.2l-.4 1.4z"/>
<path d="M129.9 67.3h.1l-.5 1.4z"/>
<path d="M130 67.3h.1l.3 2.5z"/>
<path d="M130.1 67.3h.2l.1 2.5z"/>
<path d="M130.3 67.3l.1-.1v2.6z"/>
<path d="M130.4 67.2h.1l-.1 2.6z"/>
<path d="M130.5 67.2l.1-.1-.2 2.7z"/>
<path d="M130.6 67.1h.1l-.3 2.7z"/>
<path d="M130.7 67.1l.1-.1 .4 3.1z"/>
<path d="M130.8 67l.1-.1 .3 3.2z"/>
<path d="M129.6 67.2l-.6 2.1-.4 .1z"/>
<path d="M129.7 67.3l-.2 1.4-.5 .6z"/>
<path d="M130 67.3l-.1 4.7-.4-3.3z"/>
<path d="M128.6 69.4l.4-.1 .9 2.7z"/>
<path d="M129.5 68.7l.4 3.3-.9-2.7z"/>
<path d="M130.7 67.1l.1 3-.4-.3z"/>
<path d="M130.7 67.1l.5 3h-.4z"/>
<path d="M130 67.3l.4 2.5-.5 2.2z"/>
<path d="M130.5 64.3l3 4.6z"/>
<path d="M131.1 65.4l2.4 3.5z"/>
<path d="M131.2 65.5l2.3 3.4z"/>
<path d="M131.2 65.6l2 3.6z"/>
<path d="M131.3 65.7l1.9 3.5z"/>
<path d="M131.3 65.9l1.9 3.3z"/>
<path d="M131.1 66.6l.9 3.1z"/>
<path d="M131.1 66.7l.5 3.2z"/>
<path d="M131 66.8l.6 3.1z"/>
<path d="M131.2 66.4l1 2.9z"/>
<path d="M131.3 66.3l.9 3z"/>
<path d="M131.2 66.5l1 2.8z"/>
<path d="M131.3 66l1.5 3.5z"/>
<path d="M131.3 66.1l1.5 3.4z"/>
<path d="M130.5 64.3l3.8 3-.1 .4z"/>
<path d="M130.5 64.3l3.5 3.8-.3 .4z"/>
<path d="M130.5 64.3l3.7 3.4-.2 .4z"/>
<path d="M131.3 66l1.9 3.2-.3 .3z"/>
<path d="M130.5 64.3l3.2 4.2-.2 .4z"/>
<path d="M131.2 65.6l2.3 3.3-.3 .3z"/>
<path d="M130.9 66.9l.7 3-.4 .2z"/>
<path d="M131.1 66.7l.9 3-.4 .2z"/>
<path d="M131.3 66.3l1.2 3.4-.3-.4z"/>
<path d="M131.1 66.6l1.1 2.7-.2 .4z"/>
<path d="M131.3 66.3l1.5 3.2-.3 .2z"/>
<path d="M130.5 64.3l3.8 .4 .1 .4z"/>
<path d="M130.5 64.3l3.9 .8 .1 .5z"/>
<path d="M130.5 64.3l4 1.3v.4z"/>
<path d="M130.5 64.3l4 1.7v.4z"/>
<path d="M130.5 64.3l4 2.1-.1 .5z"/>
<path d="M130.5 64.3l3.9 2.6-.1 .4z"/>
<path d="M130.4 69.8l-.1 2.8-.4-.6z"/>
<path d="M130.4 69.8l.3 2.3-.4 .5z"/>
<path d="M130.4 69.8l.4 .3-.1 2z"/>
<path d="M130.8 70.1h.4l-.5 2z"/>
<path d="M130.7 72.1v.3l-.4 .2z"/>
<path d="M130.7 72.1l.4 .1-.4 .2z"/>
<path d="M127.6 72h2.3l2 4.7z"/>
<path d="M129.9 72l.4 .6 1.6 4.1z"/>
<path d="M130.3 72.6l.4-.2 1.2 4.3z"/>
<path d="M131.2 70.1l.4-.2-.5 2.3z"/>
<path d="M131.2 70.1l-.1 2.1-.4-.1z"/>
<path d="M131.6 69.9l.4-.2-.2 2.9z"/>
<path d="M131.6 69.9l-.2 3.3-.3-1z"/>
<path d="M130.7 72.4l.4-.2 .3 1z"/>
<path d="M131.6 69.9l.1 3z"/>
<path d="M131.6 69.9l.1 3-.3 .3z"/>
<path d="M132 69.7v3.1l-.2-.2z"/>
<path d="M131.8 72.6l.2 .2-.3 .1z"/>
<path d="M132.2 69.3l-.2 3.5v-3.1z"/>
<path d="M132.2 69.3l.3 .4-.4 3.3z"/>
<path d="M132.5 69.7l.3-.2 .1 4.6z"/>
<path d="M132.2 69.3l-.1 3.7-.1-.2z"/>
<path d="M132.5 69.7l-.3 3.7z"/>
<path d="M132.5 69.7l.4 4.4-.7-.7z"/>
<path d="M131.7 72.9l.3-.1 .1 .2z"/>
<path d="M130.7 72.4l.7 .8 .5 3.5z"/>
<path d="M131.4 73.2l.3-.3 .2 3.8z"/>
<path d="M131.7 72.9l.5 .5-.3 3.3z"/>
<path d="M131.7 72.9l.4 .1 .1 .4z"/>
<path d="M132.2 73.4l.7 .7-1 2.6z"/>
<path d="M132.9 74.1l.1 .9z"/>
<path d="M132.9 74.1v1.5z"/>
<path d="M127.8 76.8l4.1-.1z"/>
<path d="M129.8 76.7h2.1l-1.7 1.2z"/>
<path d="M130.2 77.9l1.7-1.2z"/>
<path d="M131.9 76.7v.6l-.2 .1z"/>
<path d="M132.9 74.1v1.7l-1 .9z"/>
<path d="M132.9 74.1v1.7z"/>
<path d="M131.9 76.7l1-.9-1 1.5z"/>
<path d="M130.5 77.7l1.4-1-1 1z"/>
<path d="M131.9 76.7l-.7 1h-.3z"/>
<path d="M131.9 76.7l-.2 .7-.5 .3z"/>
<path d="M131.7 77.4l.2-.1z"/>
<path d="M127.8 76.8l1.6 26.9z"/>
<path d="M127.4 78h.5l1.3 26.5z"/>
<path d="M127.4 78l1.8 26.5-1.5 1.2z"/>
<path d="M127.9 78l1.5 25.7-.2 .8z"/>
<path d="M127.8 76.8l2-.1-.4 27z"/>
<path d="M129.8 76.7l.4 1.2-.4 26.1z"/>
<path d="M130.2 77.9l.3-.2-.7 26.3z"/>
<path d="M130.5 77.7h.4l-1.1 26.3z"/>
<path d="M130.9 77.7h.3l-1.4 26.3z"/>
<path d="M131.2 77.7l.5-.3-1.9 26.6z"/>
<path d="M131.7 77.4h.1l-2 26.6z"/>
<path d="M131.8 77.4l-2 26.6z"/>
<path d="M132.9 75.8l-3.1 28.2 2.1-26.7z"/>
<path d="M129.8 76.7l-.4 28.8z"/>
<path d="M129.8 76.7v27.3l-.4 1.5z"/>
<path d="M132.9 75.8l.3 30.2-3.4-2z"/>
<path d="M127.7 105.7l1.5-1.2-1.5 1.4z"/>
<path d="M127.7 105.9l1.5-1.4-1.4 1.6z"/>
<path d="M129.2 104.5l-.8 2.4-.6-.8z"/>
<path d="M127.7 105.7l-3.4 13.8z"/>
<path d="M127.7 105.9l-1.9 14z"/>
<path d="M127.8 106.1l.6 .8-2.6 13z"/>
<path d="M129.2 104.5l-3.5 16.6 2.7-14.2z"/>
<path d="M129.4 103.7l-3.7 17.4z"/>
<path d="M129.4 103.7v1.8l-3.7 15.6z"/>
<path d="M127.7 105.9l-1.9 14-1.5-.4z"/>
<path d="M129.4 105.5l.2 1.2-3.9 14.4z"/>
<path d="M129.6 106.7l-.1 1.8-3.8 12.6z"/>
<path d="M129.8 104l-.2 2.7-.2-1.2z"/>
<path d="M129.8 104l3.4 2-3.6 .7z"/>
<path d="M129.6 106.7l3.6-.7-3.7 2.5z"/>
<path d="M129.5 108.5l3.7-2.5-7.5 15.1z"/>
<path d="M133.2 106v.5l-7.5 14.6z"/>
<path d="M124.3 119.5l1.1 2.7-1.2-2.2z"/>
<path d="M124.2 120l1.2 2.2-.9-1.1z"/>
<path d="M124.2 120l.3 1.1-.3 1.9z"/>
<path d="M124.5 121.1l.4 .6z"/>
<path d="M124.5 121.1l.5 .8z"/>
<path d="M124.7 121.5l.2 .2z"/>
<path d="M124.7 121.5l.2 .2h-.1z"/>
<path d="M124.8 121.7h.1v.2z"/>
<path d="M124.9 121.7l.1 .2z"/>
<path d="M124.5 121.1l.9 1.1z"/>
<path d="M124.9 121.7v.2z"/>
<path d="M124.5 121.1l-.1 2.3-.2-.4z"/>
<path d="M124.2 123l.2 .4-.1 .1z"/>
<path d="M124.5 121.1l.2 .4 .4 3.4z"/>
<path d="M124.7 121.5l.4 3.4z"/>
<path d="M124.5 121.1l.6 3.8-.7-1.5z"/>
<path d="M124.8 121.7l.1 .2 .2 3z"/>
<path d="M124.4 123.4l.2 .5-.3-.4z"/>
<path d="M124.3 123.5l.3 .4-.1 .2z"/>
<path d="M124.4 123.4l.7 1.5-.5-1z"/>
<path d="M124.6 123.9l.5 1-.6-.8z"/>
<path d="M124.5 124.1l.6 .8z"/>
<path d="M128.4 106.9l-2.7 14.2 .1-1.2z"/>
<path d="M133.2 106.5l-7.5 14.6z"/>
<path d="M124.3 119.5l1.5 .4-.4 2.3z"/>
<path d="M125.8 119.9l-.3 2.2z"/>
<path d="M125.7 121.1l.1-.1v.2z"/>
<path d="M125 121.9l.2 .2z"/>
<path d="M124.9 121.9h.1l.1 .2z"/>
<path d="M125 121.9l.1 .2z"/>
<path d="M125 121.9l.4 .3z"/>
<path d="M125.2 122.1l.2 .1z"/>
<path d="M125.5 122.1l.1 .2-.2-.1z"/>
<path d="M125.7 121.1v.2z"/>
<path d="M125.8 119.9l-.4 2.3z"/>
<path d="M125.7 121.1l-.2 1z"/>
<path d="M125.7 121.3l-.2 .7z"/>
<path d="M125.7 121.3l-.2 .8z"/>
<path d="M125.7 121.3v1l-.2-.3z"/>
<path d="M125.5 122l.1 .3z"/>
<path d="M125.7 121.3l.1-.1 .3 1.3z"/>
<path d="M125.7 121.3l.4 1.2-.4-.2z"/>
<path d="M125.8 121.2l.6 .5-.3 .8z"/>
<path d="M126.4 121.7l1.3 .8h-1.6z"/>
<path d="M125.4 122.2l.2 .1-.1 .2z"/>
<path d="M124.9 121.9l.2 .2v2.8z"/>
<path d="M125.1 122.1l.3 .1-.3 2.7z"/>
<path d="M125.4 122.2l.1 .3-.4 2.4z"/>
<path d="M125.7 122.3l.1 .1z"/>
<path d="M125.6 122.3v.5l-.1-.3z"/>
<path d="M125.6 122.3l.2 .1-.2 .4z"/>
<path d="M125.7 122.3l.4 .2z"/>
<path d="M125.8 122.4l.3 .1-.5 .3z"/>
<path d="M125.5 122.5l.1 .3-.5 2.1z"/>
<path d="M125.6 122.8l.5-.3-1 2.4z"/>
<path d="M126.1 122.5h1.6l-2.6 2.4z"/>
<path d="M125.8 121l4-.7-4 .9z"/>
<path d="M125.8 121.2l3.3-.4-2.7 .9z"/>
<path d="M126.4 121.7l2.7-.9-1.4 1.7z"/>
<path d="M125.8 121.2l4-.9-.7 .5z"/>
<path d="M129.1 120.8l.6 2-2-.3z"/>
<path d="M125.1 124.9l2.6-2.4 .9 2.7z"/>
<path d="M127.7 122.5l1.2 2.5z"/>
<path d="M127.7 122.5l1.2 2.5-.3 .2z"/>
<path d="M127.7 122.5l1.9 1.4-.2 .2z"/>
<path d="M127.7 122.5l1.8 1.7z"/>
<path d="M127.7 122.5l1.7 1.9-.1 .1z"/>
<path d="M127.7 122.5l1.8 1.7-.1 .2z"/>
<path d="M127.7 122.5l1.3 2.4-.1 .1z"/>
<path d="M127.7 122.5l1.6 2-.3 .4z"/>
<path d="M124.7 124.5l.4 .4z"/>
<path d="M125.1 124.9l3.5 .3z"/>
<path d="M125.1 124.9l4.1 1.9-1.1 1.4z"/>
<path d="M125.1 124.9l3.5 .3 .6 1.6z"/>
<path d="M128.9 125l.1-.1z"/>
<path d="M128.6 125.2l.3-.2 .3 1.3z"/>
<path d="M128.6 125.2l.6 1.1v.5z"/>
<path d="M129.2 126.8l.5 1.6-1.6-.2z"/>
<path d="M128.1 128.2l1.6 .2-1.7 .2z"/>
<path d="M133.2 106.5l-3.4 13.8-4 .7z"/>
<path d="M129.1 120.8l.7-.5v1.6z"/>
<path d="M129.1 120.8l.7 1.1v.9z"/>
<path d="M129.1 120.8l.7 2.1z"/>
<path d="M127.7 122.5l2 .3v.2z"/>
<path d="M127.7 122.5l2 .5z"/>
<path d="M127.7 122.5l2 .5v.3z"/>
<path d="M127.7 122.5l2 .8v.2z"/>
<path d="M127.7 122.5l2 1z"/>
<path d="M127.7 122.5l2 1-.1 .4z"/>
<path d="M129.7 122.8v.2z"/>
<path d="M129.4 124.4l-.1 .2z"/>
<path d="M129.7 123.3v.2z"/>
<path d="M129.6 123.9l.9 1.4-1.1-1.2z"/>
<path d="M129.8 121.9l2.3 2.6-2.3-1.7z"/>
<path d="M129.7 123.3l1.1 1.6-1.1-1.4z"/>
<path d="M129.7 123l1.5 1.7-1.5-1.4z"/>
<path d="M129.8 122.9l1.8 1.8z"/>
<path d="M129.7 123l1.9 1.7z"/>
<path d="M129.7 123.5l1.1 1.4-1.2-1z"/>
<path d="M129.8 122.8l2.3 2.1z"/>
<path d="M129.7 123.3l1.6 1.9-.5-.3z"/>
<path d="M129.7 123.3l1.5 1.4 .1 .5z"/>
<path d="M129.7 123l2 2-.5-.3z"/>
<path d="M129.7 123l1.9 1.7 .1 .3z"/>
<path d="M129.8 122.9l2.3 2.1z"/>
<path d="M129.8 122.8l2.3 1.7v.4z"/>
<path d="M129.3 124.5l-.3 .4z"/>
<path d="M129.3 124.6l.3 1-.6-.7z"/>
<path d="M129 124.9l.4 .9-.5-.8z"/>
<path d="M128.9 125l.6 1z"/>
<path d="M129 124.9l.6 .7-.2 .2z"/>
<path d="M129.4 124.4l.6 1.6-.7-1.4z"/>
<path d="M129.4 124.1l1.1 1.2z"/>
<path d="M129.3 124.6l.7 1.4-.4-.4z"/>
<path d="M129.5 124.2l1.6 3-1.7-2.8z"/>
<path d="M128.9 125l.6 1.5-.3-.2z"/>
<path d="M128.9 125l.6 1v.5z"/>
<path d="M129.4 125.8l.2-.2-.1 .4z"/>
<path d="M129.6 125.6l.4 .4h-.5z"/>
<path d="M129.6 123.9l1.2 1 .3 .8z"/>
<path d="M129.6 123.9l1.5 1.8-.6-.4z"/>
<path d="M129.4 124.4l1.7 2.8-1.1-1.2z"/>
<path d="M129.5 126h.5l1.1 1.2z"/>
<path d="M129.5 124.2l1 1.1 1.3 2.6z"/>
<path d="M129.5 124.2l2.1 3.9z"/>
<path d="M129.5 124.2l2.2 3.8-.1 .1z"/>
<path d="M129.5 124.2l2.3 3.7-.1 .1z"/>
<path d="M129.2 126.3l2.1 2.3-2.1-1.8z"/>
<path d="M129.2 126.3l2.1 2.3z"/>
<path d="M128 128.6l1.7-.2 1.6 1.1z"/>
<path d="M129.5 126l1.8 2.5-1.8-2z"/>
<path d="M129.5 126l1.6 1.2 .2 1.3z"/>
<path d="M129.2 126.8l2 2.1-1.5-.5z"/>
<path d="M129.2 126.8l2.1 1.8-.1 .1z"/>
<path d="M129.2 126.8l2 2.1z"/>
<path d="M129.5 126.5l1.8 2v.1z"/>
<path d="M129.7 128.4l1.5 .5v.1z"/>
<path d="M129.7 128.4l1.5 .6v.1z"/>
<path d="M129.7 128.4l1.5 .9z"/>
<path d="M130.8 124.9l1.3 2.9z"/>
<path d="M130.8 124.9l.5 .3 .8 2.6z"/>
<path d="M130.5 125.3l.6 .4 .8 2.2z"/>
<path d="M131.2 124.7l1.2 3z"/>
<path d="M131.2 124.7l.5 .3 .7 2.7z"/>
<path d="M131.6 124.7l1 3z"/>
<path d="M132.1 124.5h.4l-.4 .4z"/>
<path d="M131.6 124.7l.5 .3 .5 2.7z"/>
<path d="M132.1 124.9l.8 2.9z"/>
<path d="M132.5 124.5l.7 3.4-1.1-3z"/>
<path d="M132.5 124.5h.4l.3 3.4z"/>
<path d="M130.5 125.3l1.4 2.6h-.1z"/>
<path d="M131.1 127.2l.5 .9-.1 .1z"/>
<path d="M131.1 125.7l.9 2.1-.1 .1z"/>
<path d="M131.3 125.2l.9 2.5-.1 .1z"/>
<path d="M131.3 125.2l1.1 2.5h-.2z"/>
<path d="M131.1 125.7l1 2.1h-.1z"/>
<path d="M131.1 127.2l.2 1.3z"/>
<path d="M131.1 127.2l.3 1.2z"/>
<path d="M131.1 127.2l.3 1.1z"/>
<path d="M131.7 125l.8 2.7h-.1z"/>
<path d="M131.7 125l.9 2.7h-.1z"/>
<path d="M132.1 125l.7 2.7h-.2z"/>
<path d="M132.1 125l.8 2.8-.1-.1z"/>
<path d="M132.1 124.9l.9 2.9z"/>
<path d="M132.1 124.9l1 3z"/>
<path d="M132.1 124.9l1.1 3z"/>
<path d="M128 128.6l3.8 1.5-3.8-1.1z"/>
<path d="M128 129l5 1.5-5-1.1z"/>
<path d="M128 129.4l5 1.1-4.9-.6z"/>
<path d="M128.1 129.9l4.9 .6-4.8-.2z"/>
<path d="M128.2 130.3l4.8 .2-4.7 .2z"/>
<path d="M128.3 130.7l4.7-.2-4.5 .6z"/>
<path d="M128 128.6l3.4 1z"/>
<path d="M128 128.6l3.4 1.1z"/>
<path d="M128 128.6l3.5 1.2z"/>
<path d="M128 128.6l3.6 1.3z"/>
<path d="M128 128.6l3.7 1.4z"/>
<path d="M128 128.6l3.8 1.5z"/>
<path d="M129.7 128.4l1.6 1z"/>
<path d="M129.7 128.4l1.6 1.1z"/>
<path d="M128 129l3.9 1.1z"/>
<path d="M128 129l4 1.2z"/>
<path d="M128 129l4.1 1.2z"/>
<path d="M128.5 131.1l4.5-.6-4.2 1z"/>
<path d="M128.8 131.5l4.2-1-4 1.4z"/>
<path d="M129 131.9l4-1.4-3.7 1.7z"/>
<path d="M129.3 132.2l3.7-1.7-3.4 2z"/>
<path d="M129.6 132.5l3.4-2-3 2.2z"/>
<path d="M128 129l5 1.5z"/>
<path d="M132.1 130.2l.9 .3z"/>
<path d="M132.2 130.3l.8 .2z"/>
<path d="M132.4 130.3l.6 .2z"/>
<path d="M132.5 130.3l.5 .2z"/>
<path d="M132.6 130.3l.4 .2z"/>
<path d="M132.8 130.3l.1-.1 .1 .3z"/>
<path d="M132.9 130.2h.1v.3z"/>
<path d="M130 132.7l3-2.2-2.6 2.5z"/>
<path d="M130.4 133l2.6-2.5-2.2 2.7z"/>
<path d="M133 130.5l-1.8 2.8-.4-.1z"/>
<path d="M133 130.5l-1.4 2.9-.4-.1z"/>
<path d="M133 130.5l-.9 3-.5-.1z"/>
<path d="M133 130.5l-.5 3h-.4z"/>
<path d="M133 130.5l-.1 3h-.4z"/>
<path d="M132.9 124.5l.5 .1 .1 3.6z"/>
<path d="M133.4 124.6l.4 .1v4z"/>
<path d="M132.9 124.5l.4 3.5z"/>
<path d="M132.9 124.5l.5 3.6z"/>
<path d="M132.9 124.5l.6 3.7z"/>
<path d="M133.4 124.6l.2 3.7z"/>
<path d="M133.4 124.6l.2 3.8z"/>
<path d="M133.4 124.6l.3 3.9z"/>
<path d="M133.4 124.6l.3 4z"/>
<path d="M133.4 124.6l.4 4.1z"/>
<path d="M133.8 124.7v4.2z"/>
<path d="M133.8 124.7l.2 6.6-.2-2.4z"/>
<path d="M133.8 124.7l.4 .1-.2 6.5z"/>
<path d="M134.2 124.8l.4 .2-.6 6.3z"/>
<path d="M134.6 125l.4 .3-1 6z"/>
<path d="M135 125.3l.4 .2-1.4 5.8z"/>
<path d="M135.4 125.5l.3 .3-1.7 5.5z"/>
<path d="M135.7 125.8l.3 .3-2 5.2z"/>
<path d="M136 126.1l.2 .4-2.2 4.8z"/>
<path d="M136.2 126.5l.3 .4-2.5 4.4z"/>
<path d="M136.5 126.9l.2 .4-2.7 4z"/>
<path d="M136.7 127.3l.1 .4-2.8 3.6z"/>
<path d="M133.8 128.9l.2 2.4z"/>
<path d="M133.8 129l.2 2.3z"/>
<path d="M133.8 129.1l.2 2.2z"/>
<path d="M133.8 129.3l.2 2z"/>
<path d="M133.7 129.4l.3 1.9z"/>
<path d="M133 130.2l1 1.1-1-.8z"/>
<path d="M133 130.2l.1-.1 .9 1.2z"/>
<path d="M133.1 130.1h.1l.8 1.2z"/>
<path d="M133 130.5l.8 .9-.2 .1z"/>
<path d="M133.3 130l.1-.1 .6 1.4z"/>
<path d="M133.5 129.8l.5 1.5-.6-1.4z"/>
<path d="M133.6 129.7l.4 1.6z"/>
<path d="M133.2 130.1l.1-.1 .7 1.3z"/>
<path d="M133.7 129.5l.3 1.8z"/>
<path d="M133.6 129.6l.4 1.7z"/>
<path d="M133 130.5l1 .8-.2 .1z"/>
<path d="M133 130.5l.6 1 .2 1.8z"/>
<path d="M133.6 131.5l.2-.1 .8 1.6z"/>
<path d="M133 130.5l.4 2.9-.5 .1z"/>
<path d="M133 130.5l.8 2.8-.4 .1z"/>
<path d="M133.6 131.5l.6 1.7-.4 .1z"/>
<path d="M133.8 131.4l.2-.1 .6 1.7z"/>
<path d="M134 131.3l1 1.4-.4 .3z"/>
<path d="M134 131.3l1.4 1.2-.4 .2z"/>
<path d="M133.6 131.5l1 1.5-.4 .2z"/>
<path d="M136.8 127.7l.1 .4-2.9 3.2z"/>
<path d="M136.9 128.1l.1 .5-3 2.7z"/>
<path d="M134 131.3l3-1.9-.1 .5z"/>
<path d="M134 131.3l2.9-1.4-.1 .4z"/>
<path d="M134 131.3l2.7-.6-.2 .4z"/>
<path d="M134 131.3l2.8-1-.1 .4z"/>
<path d="M134 131.3l3-2.7v.4z"/>
<path d="M134 131.3l3-2.3v.4z"/>
<path d="M134 131.3l2 .6-.3 .3z"/>
<path d="M134 131.3l2.2 .2-.2 .4z"/>
<path d="M134 131.3l1.7 .9-.3 .3z"/>
<path d="M134 131.3l2.5-.2-.3 .4z"/>
</g>
<path d="M101 71h8v6h-8z" fill-rule="evenodd" fill="#b61b36"/>
<path d="M87.3 86h35.4v33.5h-35.4z" fill-rule="evenodd" fill="#e6eaf2" stroke="#8190a7" stroke-width=".21"/>
<circle cx="80" cy="66" r="1.3" fill="#fff" stroke="#27272d" stroke-width=".21"/>
<path d="M78 66h4M80 64v4" fill="none" stroke="#27272d" stroke-width=".21"/>
<circle cx="130" cy="66" r="1.3" fill="#fff" stroke="#27272d" stroke-width=".21"/>
<path d="M128 66h4M130 64v4" fill="none" stroke="#27272d" stroke-width=".21"/>
<circle cx="77.5" cy="129" r="1.3" fill="#fff" stroke="#27272d" stroke-width=".21"/>
<path d="M75.5 129h4M77.5 127v4" fill="none" stroke="#27272d" stroke-width=".21"/>
<circle cx="132.5" cy="129" r="1.3" fill="#fff" stroke="#27272d" stroke-width=".21"/>
<g fill="none" stroke="#27272d" stroke-width=".21">
<path d="M80 56v10M80 57h50M80 57l2 1M82 56l-2 1M128 56l2 1M130 56v10M130 57l-2 1M143 66v63M143 66l1 2M143 66l-1 2M77.5 129v9M77.5 139h55"/>
<path d="M77.5 139l2 1M79.5 138l-2 1M130.5 129h4M130.5 138l2 1M132.5 127v11M132.5 139l-2 1M142 127l1 2M144 127l-1 2"/>
</g>
<path d="M18 178.9h174v8.8h-174z" fill-rule="evenodd" fill="#eceff2"/>
<path d="M18 187.7h174" fill="none" stroke="#bdc4cc" stroke-width=".21"/>
<path d="M18 196.5h174M18 205.3h174M18 214.2h174M18 223h174" fill="none" stroke="#e1e5e9" stroke-width=".21"/>
<text font-size="7.1" fill="#27272d" x="18" y="20">Furação e posicionamento</text>
<text font-size="3.9" fill="#b61b36" x="18" y="157">Conferência em escala real</text>
<g font-size="3.3" fill="#27272d">
<text x="18" y="166.3">Imprimir esta página em 100% / tamanho real, sem ajustar à página. A distância entre os dois centros</text>
<text x="18" y="171.2">dianteiros deve medir 50 mm. O suporte não deve ser redimensionado no fatiador.</text>
</g>
<g font-size="3.2" fill="#27272d">
<text x="98.8" y="51">FRENTE</text>
<text x="101.5" y="55">50,0</text>
<text x="145" y="99">63,0</text>
<text x="101.5" y="137">55,0</text>
<text x="100.8" y="147">TRÁS</text>
</g>
<g font-size="2.8" fill="#5c6268">
<text x="97.6" y="102">OLED livre</text>
<text x="93.4" y="106">35,4 × 33,5 mm</text>
</g>
<g font-size="2.8" fill="#27272d">
<text x="20.1" y="184.2">Pontos</text>
<text x="81.1" y="184.2">Coordenadas X; Y (mm)</text>
</g>
<g font-size="2.7" fill="#5c6268">
<text x="18" y="30.7">Vista superior. Frente = lâmina; traseira = USB. Os quatro furos usados prendem a PCB ao chassi.</text>
<text x="20.1" y="192.9">Dianteiros</text>
<text x="81.1" y="192.9">(-25; 0) e (+25; 0)</text>
<text x="20.1" y="201.7">Traseiros</text>
<text x="81.1" y="201.7">(-27,5; 63) e (+27,5; 63)</text>
<text x="20.1" y="210.5">Furos do suporte</text>
<text x="81.1" y="210.5">Ø 2,6 mm, passantes para #2-56</text>
<text x="20.1" y="219.3">OLED / cabeça</text>
<text x="81.1" y="219.3">OLED começa em Y=20; cabeça termina em Y=18</text>
<text x="18" y="231.7">Origem das medidas: desenho Pololu item 5014, 22/11/2023, folhas 2, 3 e 4. Frente: 66 - 2 × 8 = 50. Traseira: 66 - 2 × 5,5 =</text>
<text x="18" y="235.6">55. Longitudinal: 82,8 - 6,3 - 13,5 = 63. A posição dos quatro parafusos externos também foi confrontada com o desenho do</text>
<text x="18" y="239.5">robô completo.</text>
</g>
<g font-size="2.5" fill="#5c6268">
<text x="18" y="285">RAPOSA / ZUMO 2040 | v2 | 19/11/2026</text>
<text x="186.5" y="285">2 / 3</text>
</g>
</svg>
